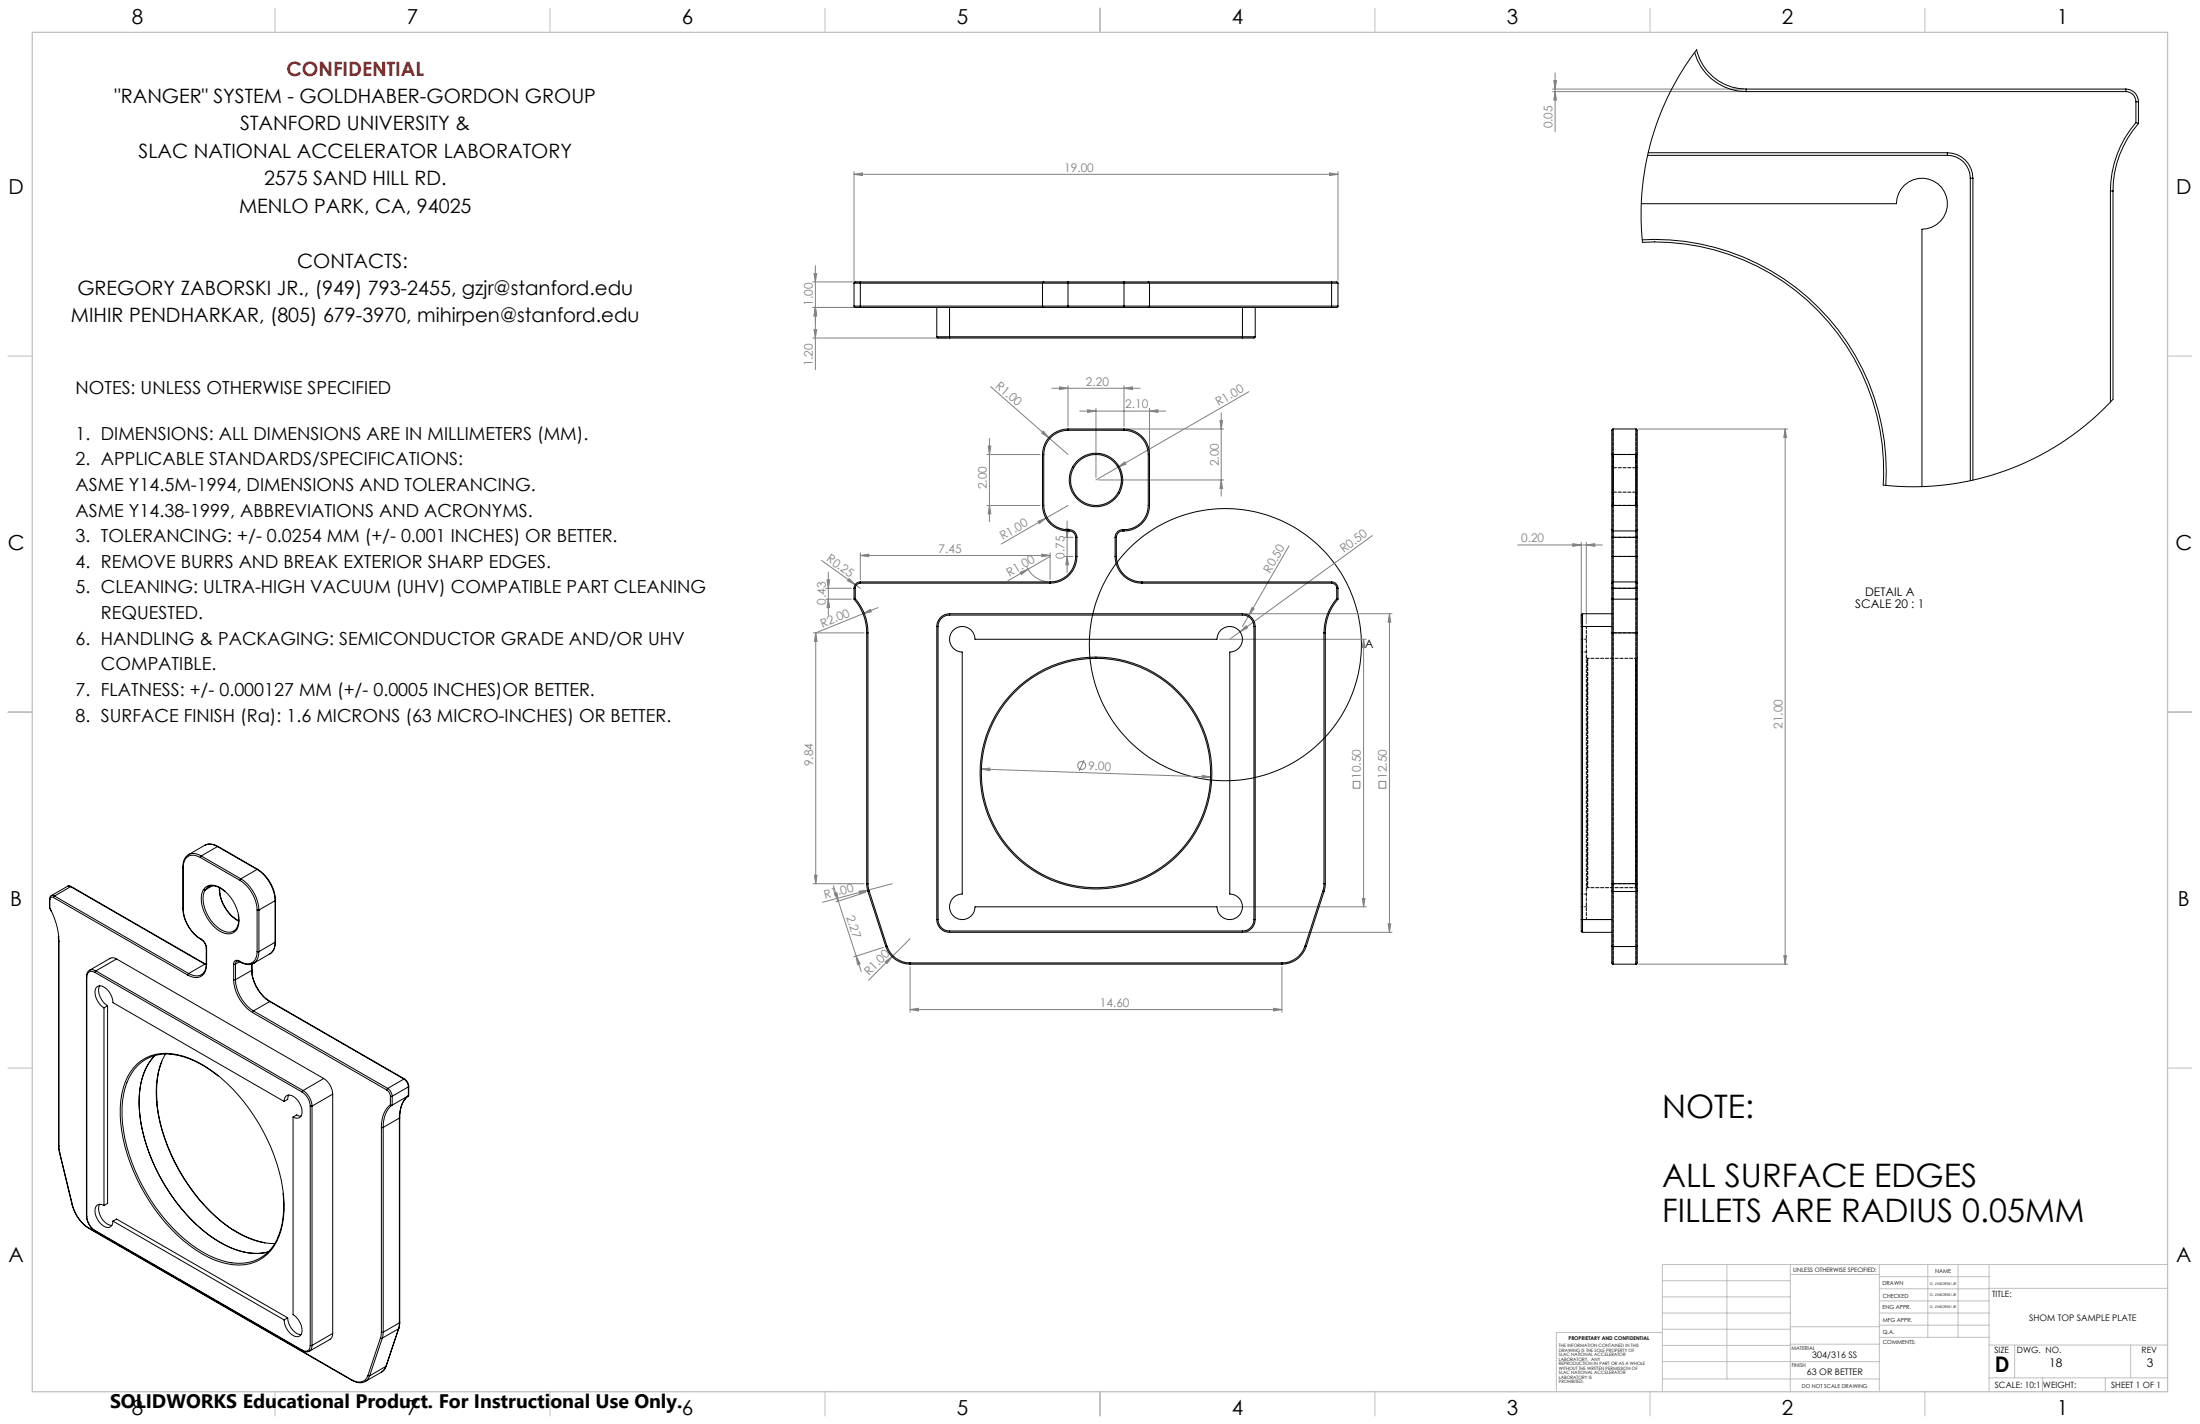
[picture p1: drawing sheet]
<svg xmlns="http://www.w3.org/2000/svg" width="864mm" height="559mm" viewBox="0 0 864 559" stroke-linecap="round" stroke-linejoin="round" font-family="sans-serif">
<g fill="none" stroke="#808080" stroke-width=".39">
<path d="M609.5 35h75M609.5 35.9h75M610 31.6h1l-.6 3.4zM610.4 35.9l.6 3.4h-1zM610.4 28.6v23.1M335.2 68.4l3.3-.5v1zM335.2 67.4v42.7M335.2 68.4h190M521.9 67.9l3.3 .5-3.3 .5zM525.2 67.4v42.7M319.1 110.6h17.6M319.5 107.4h1.1l-.5 3.2z"/>
<path d="M320.1 104.3v40.8M319.1 120.6h17.6M319.1 132.6h52.6M319.5 129.3h1.1l-.5 3.3zM320.1 120.6l.5 3.3h-1.1zM388.9 151.7l30.3 26.7M412.9 152.4h34.7M415.9 151.8l3.3 .6-3.3 .5zM419.2 151.3v16.1M441.2 152.4l3.3-.6v1.1zM441.2 151.3v16.1M490.3 153.7l-60.1 34.6"/>
<path d="M387.4 178.4h20.8M387.9 175h1l-.5 3.4zM388.4 172v32.7M409.6 169.2l2.1 2.6-2.8-1.8zM423.9 161.3h33.7M426.9 160.8l3.3 .5-3.3 .5zM430.2 160.3v27.1M442.2 168.3h38.2M451.2 161.3l3.3-.5v1zM451.2 160.3v17M478.9 165.1h1l-.5 3.2zM479.4 162v32.7"/>
<path d="M643.2 168.3h58.5M700.8 168.3l.5 3.4h-1.1zM700.8 168.3v210.1M387.4 198.4h20.8M388.4 198.4l.5 3.2h-1zM419.2 198.4l-8.6 4.9M431.2 188.3h49.2M438.4 182.5a10 10 0 0 1 1 9.8M438.9 183.3l2.6-2 .5 .8zM479.4 188.3l.5 3.4h-1zM322.5 219.9l15.2 11M337.7 218l3.3-.5v1z"/>
<path d="M337.7 217v10.4M337.7 218h74.5M407.5 204.6l3.1-1.3-2.6 2.2zM408.9 217.5l3.3 .5-3.3 .5zM410.6 203.3l-17.6 10.2M412.2 218.4l-8.6 4.9M412.2 217v10.4M417.9 218.4h3.3M417.9 210.9h3.3M418.4 207.5h1l-.5 3.4zM418.9 204.5v20.2M418.9 218.4l.5 3.3h-1z"/>
<path d="M506 214.2l-18.3 31.7M538.7 210.2l-56 40.7M595.8 213.9h33.2M617.4 213.4l3.3 .5-3.3 .5zM620.7 212.9v32M622.7 213.9l3.3-.5v1zM622.7 212.9v32M324.2 235.1h10M324.2 230.9h10M324.7 227.5h1l-.5 3.4zM325.2 224.5v17M325.2 235.1l.5 3.3h-1z"/>
<path d="M333.3 227l2.4 2.4-3-1.5zM344.7 238.4l-24.5 10M400.4 224.6l3.2-1.3-2.6 2.2zM403.1 222.5a10.1 10.1 0 0 0 8.1 5.8M403.6 223.3l-8 4.6M491.5 238.4l.8 .5-2.1 2.6zM319.2 248.4h20M320.2 248.4l.5 3.3h-1zM320.2 248.4v98.4M338.8 240.8l2.8-1.7 .4 1zM478.7 250.9h57.6M486.8 247.9l2.4-2.3 .5 .8z"/>
<path d="M488.7 240.8h57.7M535.3 250.9l.5 3.2h-1zM535.3 250.9v104.9M545.4 240.8l.5 3.4h-1zM545.4 240.8v125.1M425.6 298.2l-2 4.4M385.3 301.8l89.9 3.1M385.3 301.8l3.3-.4-.1 1zM471.9 304.3l3.3 .6-3.3 .4zM531.2 306.6h2.6v2.7h-2.6zM541.3 306.6h2.7v2.7h-2.7zM319.2 346.8h20"/>
<path d="M319.7 343.5h1l-.5 3.3zM327.1 347.6l2 6M327.6 350.7l.9-.4 .6 3.3zM329.1 353.6l9 27.6M337.3 349.7l3.3-.3-3.1 1.3zM339.8 350.2l-11.7 3.7M350.2 346.8l-27.3 7.3M478.7 355.8h57.6M534.8 352.6h1l-.5 3.2zM336.1 375.2l1.5 3-1 .3zM346.8 371.8l-11.7 3.7M347.5 377.4l2.7-2-2 2.7z"/>
<path d="M350.2 375.4l-9.3 9.3M357.3 368.4l-7.1 7M357.3 379.3v17.9M488.7 365.9h57.7M503.2 379.3v17.9M544.9 362.5h1l-.5 3.4zM643.2 378.4h58.5M700.2 375h1.1l-.5 3.4zM357.3 396.2l3.2-.5v1zM357.3 396.2h145.9M499.9 395.7l3.3 .5-3.3 .5z"/>
<circle cx="424.6" cy="300.4" r="1.55"/>
</g>
<circle cx="481" cy="253" r="53.4" fill="none" stroke="#000" stroke-width=".39"/>
<g fill="none" stroke="#c0c0c0" stroke-width=".39">
<path d="M108 3.2v9.5M215.9 3.2v9.5M323.8 3.2v9.5M431.8 3.2v9.5M539.7 3.2v9.5M647.7 3.2v9.5M755.6 3.2v9.5M3.1 139.7h9.6M850.9 139.7h9.5M3.1 279.4h9.6M850.9 279.4h9.5M3.1 419.1h9.6"/>
<path d="M850.9 419.1h9.5M677.9 496.2v44.9M702.8 496.2v49.9M737.7 496.2v49.9M756.7 496.2v28.6M768.6 496.2v28.6M780.8 496.2v49.9M850.9 496.2h-198.4v49.9M652.5 515.3h50.3M652.5 508.9h50.3M652.5 502.6h50.3M702.8 500.1h34.9"/>
<path d="M737.7 510.5h43.1M737.7 505.7h43.1M737.7 501h43.1M737.7 515.3h43.1M780.8 505.6h70.1M652.5 534.3l85.2 .1M652.5 528h50.3M652.5 521.6h50.3M652.5 522.9h-41.6v23.2M702.8 527.5h35M702.8 520.6h35M737.7 520h43.1"/>
<path d="M737.8 524.8h43M780.8 527.8h70.1M790.9 527.8v12.9M836.4 527.8v12.9M108 546.1v9.6M215.9 546.1v9.6M323.8 546.1v9.6M431.8 546.1v9.6M539.7 546.1v9.6M647.7 546.1v9.6M652.5 541.1h85.2M755.6 546.1v9.6"/>
<path d="M780.8 540.7h70.1M801.7 540.7v5.4M826.4 540.7v5.4"/>
</g>
<path d="M12.7 12.7h838.2v533.4h-838.2z" fill="none" stroke="#c0c0c0" stroke-width=".5"/>
<g fill="#808080">
<path d="M409.6 169.2l2.1 2.6-2.8-1.8z"/>
<path d="M333.3 227l2.4 2.4-3-1.5z"/>
<path d="M337.3 349.7l3.3-.3-3.1 1.3z"/>
<path d="M338.8 240.8l2.8-1.7 .4 1z"/>
<path d="M438.9 183.3l2.6-2 .5 .8z"/>
<path d="M407.5 204.6l3.1-1.3-2.6 2.2z"/>
<path d="M400.4 224.6l3.2-1.3-2.6 2.2z"/>
<path d="M486.8 247.9l2.4-2.3 .5 .8z"/>
<path d="M347.5 377.4l2.7-2-2 2.7z"/>
<path d="M491.5 238.4l.8 .5-2.1 2.6z"/>
<path d="M336.1 375.2l1.5 3-1 .3zM327.6 350.7l.9-.4 .6 3.3z"/>
<path d="M471.9 304.3v1l3.3-.4zM385.3 301.8l3.2 .6 .1-1z"/>
<path d="M499.9 395.7l3.3 .5-3.3 .5zM357.3 396.2l3.2-.5v1zM622.7 213.9l3.3-.5v1zM617.4 213.4l3.3 .5-3.3 .5z"/>
<path d="M415.9 151.8l3.3 .6-3.3 .5zM441.2 152.4l3.3-.6v1.1zM426.9 160.8l3.3 .5-3.3 .5zM451.2 161.3l3.3-.5v1zM337.7 218l3.3-.5v1zM408.9 217.5l3.3 .5-3.3 .5zM335.2 68.4l3.3-.5v1zM521.9 67.9l3.3 .5-3.3 .5z"/>
<path d="M479.4 188.3l.5 3.4h-1zM478.9 165.1h1l-.5 3.2zM388.4 198.4l.5 3.2h-1zM387.9 175h1l-.5 3.4zM418.9 218.4l.5 3.3h-1zM418.4 207.5h1l-.5 3.4zM325.2 235.1l.5 3.3h-1zM324.7 227.5h1l-.5 3.4zM319.7 343.5h1l-.5 3.3zM320.2 248.4l.5 3.3h-1z"/>
<path d="M319.5 107.4h1.1l-.5 3.2zM320.1 120.6l.5 3.3h-1.1z"/>
<path d="M545.4 240.8l.5 3.4h-1zM544.9 362.5h1l-.5 3.4zM535.3 250.9l.5 3.2h-1zM534.8 352.6h1l-.5 3.2zM320.1 120.6l.5 3.3h-1.1zM319.5 129.3h1.1l-.5 3.3zM700.8 168.3l.5 3.4h-1.1zM700.2 375h1.1l-.5 3.4zM610 31.6h1l-.6 3.4zM610.4 35.9l.6 3.4h-1z"/>
</g>
<g fill="none" stroke="#000" stroke-width=".39">
<path d="M665.2 20.6a20.9 20.9 0 0 0 20.2 15.3M685.4 35a20 20 0 0 1-19.4-15.5l-5.5 7.9-5 8.9-3.7 8.4-3.4 9.6-2.6 11.2-1.3 10.1-.3 10.8 .5 8.7a89.9 89.9 0 0 1 94.5 95.3l12.1 .6 6.8-.2 7.4-.8 10.8-2 11.5-3.5 10.1-4.3 11.3-6.4 9.7-7.1 4.2-3.6 6.4-6.4v-81.8M685.4 35v.9M685.4 35.9h149.1M685.4 35h149.1M834.5 35.9a4 4 0 0 1 3.9 4M834.5 35a4.9 4.9 0 0 1 4.9 4.9M834.5 35v.9M838.4 39.9h1M838.4 39.9v8.2M839.4 39.9v8.6M647 59.9h117.4"/>
<path d="M764.4 59.9v1.1M764.4 59.9a10 10 0 0 1 10.1 10.1M838.4 48.1l1 .4M838.4 48.1a41.3 41.3 0 0 0-10 26.8M839.4 48.5a40 40 0 0 0-9.9 26.4M644.3 79.9h100.1a10 10 0 0 1 10-10 10 10 0 0 1 10.1 10 10 10 0 0 1-10 10.1v101M646.7 61h117.7M764.4 61a8.9 8.9 0 0 1 9 9M773.4 70h1.1M773.4 70v118.6M774.5 70v118.4M828.4 74.9h1.1"/>
<path d="M828.4 74.9v82.9M644.7 94.1a91 91 0 0 1 95.6 96.4M335.2 111.1h2.5M335.2 111.1v9M337.7 110.6v.5M337.7 110.6h-2.1l-.4 .5M337.7 111.1h71.5M337.7 110.6h72M337.7 111.1v9M409.2 111.1h10M409.2 111.1v9M409.7 110.6h9.5"/>
<path d="M409.7 110.6l-.5 .5M419.2 110.6v.5M419.2 111.1v9M419.2 111.1h22M419.2 110.6h22M441.2 111.1h10M441.2 110.6h9.5M441.2 110.6v.5M441.2 111.1v9M450.7 110.6l.5 .5M450.7 110.6h72M451.2 111.1v9"/>
<path d="M451.2 111.1h71.5M522.7 110.6v.5M522.7 110.6h2.1l.4 .5M522.7 111.1h2.5M522.7 111.1v9M525.2 111.1v9M335.2 120.1h2.5M335.2 120.1l.3 .5h2.2M337.7 120.1v.5M337.7 120.1h71.5M337.7 120.6h72M367.7 132.2h5"/>
<path d="M367.7 132.2l.4 .4h4.6M367.7 120.6v11.6M372.7 132.2v.4M372.7 120.6v11.6M372.7 132.2h115M372.7 132.6h115M409.2 120.1h10M409.2 120.1l.5 .5M409.7 120.6h9.5M419.2 120.1v.5M419.2 120.1h22M419.2 120.6h22"/>
<path d="M441.2 120.1h10M441.2 120.6h9.5M441.2 120.1v.5M450.7 120.6h72M451.2 120.1l-.5 .5M451.2 120.1h71.5M487.7 132.2h5M487.7 132.2v.4M487.7 120.6v11.6M492.7 132.2l-.4 .4h-4.6M492.7 120.6v11.6M522.7 120.1h2.5"/>
<path d="M522.7 120.1v.5M525.2 120.1l-.3 .5h-2.2M409.2 178.4h.5M409.2 178.4v20M409.7 178.4v20M419.2 168.8a9.5 9.5 0 0 0-9.5 9.6M419.2 168.3v.5M419.2 168.3a10 10 0 0 0-10 10.1M419.2 168.8h22M419.2 168.3h22M441.2 168.8a9.5 9.5 0 0 1 9.5 9.6M441.2 168.3a10 10 0 0 1 10 10.1"/>
<path d="M441.2 168.3v.5M450.7 178.4h.5M450.7 178.4v20M451.2 178.4v20M632.7 178.4h.5M632.7 178.4v20M633.2 168.3v10.1M633.2 168.3l-.5 .5v9.6M633.2 168.3h9M633.2 178.4v20M633.2 178.4h9M642.2 178.4h.5"/>
<path d="M642.2 168.3v10.1M642.2 168.3l.5 .5v9.6M642.2 178.4v20M642.7 178.4v20M409.2 198.4h.5M409.2 198.4a10 10 0 0 0 10 10M409.7 198.4a9.5 9.5 0 0 0 9.5 9.5M421 183.3a10.5 10.5 0 0 1 14.3-4.2 10.5 10.5 0 0 1 4.2 14.3M421 183.3a10.5 10.5 0 0 0 4.2 14.3 10.5 10.5 0 0 0 14.3-4.2M421 183.3l.5 .3M421.5 183.6a10 10 0 0 1 13.5-4 10 10 0 0 1 4 13.5M421.5 183.6a10 10 0 0 0 3.9 13.5 10 10 0 0 0 13.6-4"/>
<path d="M439 193.1l.5 .3M450.7 198.4a9.5 9.5 0 0 1-9.5 9.5M450.7 198.4h.5M451.2 198.4a10.1 10.1 0 0 1-10 10M632.7 198.4h.5M632.7 198.4v9.5M633.2 198.4v10M633.2 198.4h9M642.2 198.4v10M642.2 198.4h.5M642.7 198.4v9.5M419.2 207.9v.5"/>
<path d="M419.2 207.9h.5M419.2 208.4h.5M419.7 207.9a3 3 0 0 1 3 3M419.7 207.9v.5M419.7 208.4a2.53 2.53 0 0 1 2.5 2.5M422.2 210.9h.5M422.2 218.4h.5M422.2 218.4a10.1 10.1 0 0 1-10 10M422.2 210.9v7.5M422.7 218.4a10.5 10.5 0 0 1-10.5 10.4M422.7 210.9v7.5M437.7 218.4a10.5 10.5 0 0 0 10.5 10.4"/>
<path d="M437.7 218.4h.5M437.7 210.9h.5M437.7 210.9v7.5M438.2 218.4a10 10 0 0 0 10 10M438.2 210.9v7.5M440.7 207.9a3 3 0 0 0-3 3M440.7 208.4a2.53 2.53 0 0 0-2.5 2.5M440.7 207.9v.5M440.7 207.9h.5M440.7 208.4h.5M441.2 207.9v.5M632.7 207.9l.5 .5"/>
<path d="M632.7 218.4h.5M632.7 218.4v10.4M632.7 210.9h.5M632.7 207.9v3M632.7 210.9v7.5M633.2 218.4v10M633.2 208.4v2.5M633.2 208.4h9M633.2 210.9v7.5M633.2 218.4h9M633.2 210.9h9M642.2 218.4v10"/>
<path d="M642.2 218.4h.5M642.2 210.9h.5M642.2 208.4v2.5M642.2 210.9v7.5M642.7 207.9l-.5 .5M642.7 218.4v10.4M642.7 207.9v3M642.7 210.9v7.5M335.2 235.1a19.9 19.9 0 0 1 5 13.3M335.2 230.9h.5M335.2 230.9v4.2M335.7 235a20.3 20.3 0 0 1 5 13.4"/>
<path d="M335.7 235l-.5 .1M335.7 230.9v4.1M337.7 228.8a1.99 1.99 0 0 0-2 2.1M337.7 228.4v.4M337.7 228.4a2.47 2.47 0 0 0-2.5 2.5M337.7 228.8h74.5M337.7 228.4h74.5M412.2 228.4v.4M448.2 228.4v.4M448.2 228.8h74.5M448.2 228.4h74.5M522.7 228.8a1.99 1.99 0 0 1 2 2.1"/>
<path d="M522.7 228.4a2.47 2.47 0 0 1 2.5 2.5M522.7 228.4v.4M524.7 235l.5 .1M524.7 235a20.6 20.6 0 0 0-5 13.4M524.7 230.9h.5M524.7 230.9v4.1M525.2 235.1a19.9 19.9 0 0 0-5 13.3M525.2 230.9v4.2M632.7 235l.5 .1M632.7 230.9h.5M632.7 235v13.4M632.7 228.8v2.1"/>
<path d="M632.7 230.9v4.1M633.2 235.1v13.3M633.2 228.4v2.5M633.2 228.4l-.5 .4M633.2 228.4h9M633.2 230.9v4.2M633.2 230.9h9M633.2 235.1h9M642.2 235.1v13.3M642.2 230.9h.5M642.2 228.4v2.5M642.2 228.4l.5 .4"/>
<path d="M642.2 230.9v4.2M642.7 235l-.5 .1M642.7 235v13.4M642.7 228.8v2.1M642.7 230.9v4.1M340.2 248.4h.5M340.2 248.4v98.4M340.7 248.4v98.4M367.7 245.9h.5M367.7 245.9v115M368.2 245.9v115M372.7 241.4a4.5 4.5 0 0 0-4.5 4.5"/>
<path d="M372.7 240.8v.6M372.7 240.8a5 5 0 0 0-5 5.1M372.7 241.4h115M372.7 240.8h115M373.8 247.7a5 5 0 0 1 5.6-1.6 5 5 0 0 1 3.3 4.8h95a5 5 0 0 1 5-5 5 5 0 0 1 5 5 5 5 0 0 1-5 5v94.9a5 5 0 0 1 5.1 5 5 5 0 0 1-5.1 5.1 5 5 0 0 1-5-5.1h-95a5 5 0 0 1-5 5 5 5 0 0 1-5-5 5 5 0 0 1 5-5v-94.9a5 5 0 0 1-4.5-2.9 5 5 0 0 1 .6-5.3zM487.7 241.4a4.5 4.5 0 0 1 4.5 4.5M487.7 240.8v.6M487.7 240.8a5 5 0 0 1 5 5.1M492.2 245.9h.5M492.2 245.9v115M492.7 245.9v115M519.7 248.4h.5"/>
<path d="M519.7 248.4v98.4M520.2 248.4v98.4M620.7 245.9h.5M620.7 245.9v115M621.2 240.8v5.1M621.2 240.8l-.5 .5v4.6M621.2 240.8h11.5M621.2 245.9v115M621.2 245.9h11.5M632.7 248.4h.5M632.7 248.4v98.4M633.2 248.4v98.4"/>
<path d="M633.2 248.4h9M642.2 248.4h.5M642.2 248.4v98.4M642.7 248.4v98.4M74 335.4l-.2 .1a5.1 5.1 0 0 0-2 4.6M74 335.4a4.7 4.7 0 0 1 5 .5M78.6 336.5a4.1 4.1 0 0 0-4.7-.5 4.1 4.1 0 0 0-2 4.4M78.6 336.5l15.6 9M79 335.9l-.4 .6M79 335.9l15.5 9M80.3 331.8a5.1 5.1 0 0 1 5.3 .4M85.4 332.2a5 5 0 0 0-5-.5l-6.4 3.7"/>
<path d="M85.4 332.2l-6.4 3.7M85.4 332.2l15.5 9M85.6 332.2l15.6 9h-.3M85.6 332.2h-.2M19.4 356.2l.7 1.4M19.4 356.3l.2 .1M19.4 352.8l.2 .2M19.4 352.8v3.6M19.6 356.4a28.5 28.5 0 0 1 3.5 13M19.6 353v3.4M20.1 351.5l-.7 1.3M21 352.2a.88 .88 0 0 0-1-.1 .88 .88 0 0 0-.4 .9"/>
<path d="M21 352.2l52.7 30.4M21.4 351.6l-.4 .6M21.4 351.6l52.6 30.4M26.5 347.8l.6-.2 .9 .3M26.5 347.8l-6.4 3.7 1.3 .1M26.5 347.8l1.2 .1M27.7 347.9l52.7 30.5M27.7 347.9l-6.3 3.7M28 347.9h-.3M28 347.9l52.6 30.4M71.8 356.4a15.1 15.1 0 0 0 6.9 12.1M71.8 340.1l.1 .3"/>
<path d="M71.8 340.1l.1 16.6M71.9 356.7a14.7 14.7 0 0 0 6.7 11.6M71.9 340.4v16.3M79.9 349a4.3 4.3 0 0 1 5.9-1 15.8 15.8 0 0 1 7.9 14.6l-.8 2.2M79.9 349a11.6 11.6 0 0 0 1.5 11.3 10.5 10.5 0 0 0 9.1 6.1l1.8-.8 .6-.8M79.9 349l.7 .2M80.6 349.2a11 11 0 0 0 1.4 10.7 10 10 0 0 0 8.6 5.9l1.4-.6 .9-.9M81.6 348.2l-1 1M81.6 348.2a5.4 5.4 0 0 1 6.6 1.6M81.8 348.1l-.2 .1M83.3 347.6l-2.7 1.6M86.1 348.3a15.2 15.2 0 0 0 7.6 13.2"/>
<path d="M86.2 348.4l.2 2.3M86.3 350.6a17.4 17.4 0 0 0 5.4 9.5M91.7 359.9l2 1.4M93.5 359.1a7.6 7.6 0 0 1-.6 5.2M94.2 345.5a15 15 0 0 1 6.7 11.6M94.5 344.9a15.6 15.6 0 0 1 7.1 12.2M94.5 344.9l-.3 .6M100.9 357.1h.7M100.9 341.2a15.8 15.8 0 0 1 7.1 12.2M100.9 357.1v16.4M100.9 341.2l-6.4 3.7M101.1 341.1a15.3 15.3 0 0 1 7 12.1"/>
<path d="M101.6 357.1v16.4M108 353.4l-6.4 3.7M108 353.4v16.3M108.1 353.2l-.1 .2M108.1 353.2l-.1 16.5M340.2 346.8h.5M340.2 346.8l.5 3M340.7 346.8l.5 2.9M340.7 349.8l7 21.6M341.2 349.7l-.5 .1M341.2 349.7l7 21.6M519.3 349.7l.4 .1"/>
<path d="M519.3 349.7l-7.1 21.6M519.7 346.8l-.4 2.9M519.7 346.8h.5M519.7 349.8l-7 21.6M520.2 346.8l-.5 3M632.7 349.7l.5 .1M632.7 346.8h.5M632.7 346.8v2.9M632.7 349.7v21.6M633.2 346.8v3M633.2 349.8v21.6M633.2 346.8h9"/>
<path d="M633.2 349.8h9M642.2 346.8v3M642.2 346.8h.5M642.2 349.8v21.6M642.7 349.7l-.5 .1M642.7 346.8v2.9M642.7 349.7v21.6M22.9 367.5l.1 1.6M23 369.1l.1 .3M23 369.1v80.4M23.1 369.4v80.3M45.8 376.3a2.36 2.36 0 0 0-2.5-.2l-8.2 4.7"/>
<path d="M45.8 376.3l-8.2 4.7M45.8 376.3l81.3 46.9M78.6 368.3l.1 .2M78.6 368.3l.4 .2M78.7 368.5l.4 .3M79 368.5a4.6 4.6 0 0 1 2.1 3.7M79 368.5l.1 .3M79.1 368.8l1.2 1.2 .7 2M80.4 378.4l-6.4 3.6M80.4 378.4l.6 .2M80.6 378.3l-.2 .1M80.6 378.3l.4 .2"/>
<path d="M81 378.1v.6a4.5 4.5 0 0 1-2 3.8M81 372l.1 .2M81 378.1l.1 .3M81 372v6.1M81.1 378.4a4.5 4.5 0 0 1-2.2 4.7 4.5 4.5 0 0 1-5.2-.5M81.1 372.2v6.2M91.7 378.3h.7M91.7 378.3v6.2M92.4 378.3v6.2M92.9 364.3v.5M93.8 377.1a1.29 1.29 0 0 0-1.4-.1 1.29 1.29 0 0 0-.7 1.3M93.8 377.1l.1 .2"/>
<path d="M93.8 377.1l.4 .2M93.9 377.3l-.7-.2-.5 .3-.3 .9M93.9 377.3l.4 .2M94.1 377.4l-1.7 .9M94.2 377.3l.1 .2M94.3 377.5a5.1 5.1 0 0 0 5.4 .4M98.8 378.3v2.5M99 378.3v2.3M100.9 373.5a4.1 4.1 0 0 1-2 4.3 4.1 4.1 0 0 1-4.7-.5M100.9 373.5h.7M101.6 373.5a5.4 5.4 0 0 1-1.9 4.4M108 369.7a4.6 4.6 0 0 1-2.1 4.6l-6.2 3.6"/>
<path d="M108 369.7l-6.4 3.8M108.1 369.5a5.1 5.1 0 0 1-2 4.7M347.7 371.4a9.9 9.9 0 0 0 9.6 7M348.2 371.3a9.6 9.6 0 0 0 9.1 6.6M348.2 371.3l-.5 .1M357.3 377.9v.5M357.3 377.9h145.9M357.3 378.4h145.9M367.7 360.9a5 5 0 0 0 5 5M367.7 360.9h.5M368.2 360.9a4.5 4.5 0 0 0 4.5 4.4M372.7 365.3v.6"/>
<path d="M372.7 365.3h115M372.7 365.9h115M487.7 365.3v.6M492.2 360.9a4.5 4.5 0 0 1-4.5 4.4M492.2 360.9h.5M492.7 360.9a5 5 0 0 1-5 5M503.2 377.9v.5M512.2 371.3a9.5 9.5 0 0 1-9 6.6M512.2 371.3l.5 .1M512.7 371.4a9.9 9.9 0 0 1-9.5 7M620.7 360.9v4.5l.5 .5M620.7 360.9h.5"/>
<path d="M621.2 360.9v5M621.2 365.9h11.5M621.2 360.9h11.5M632.7 371.3l.5 .1M632.7 371.3v6.7l.5 .4M633.2 371.4v7M633.2 378.4h9M633.2 371.4h9M642.2 371.4v7M642.7 371.3l-.5 .1M642.7 371.3v6.7l-.5 .4M33.9 383.2l.2 .2"/>
<path d="M33.9 383.2v93.9M34.1 383.4v93.9M35.1 380.8a2.67 2.67 0 0 0-1.2 2.4M35.1 380.8a2.37 2.37 0 0 1 2.5 .2M37.3 381.6a1.96 1.96 0 0 0-2.3-.2 1.96 1.96 0 0 0-.9 2M37.3 381.6l81.3 47M37.6 381l-.3 .6M37.6 381l81.4 47M39.1 386.9a6.6 6.6 0 0 0 3.1 7.8M40.8 395.5a7.4 7.4 0 0 1-3.4-7.3 2.26 2.26 0 0 1 3.9-.5 7.8 7.8 0 0 1 3 5.8l67.2 38.7M40.8 395.5v77.6M42.2 394.7v77.5l-1.4 .9"/>
<path d="M42.2 394.7l-1.4 .8M74 382l-.3 .6M74 382a5.2 5.2 0 0 0 5 .5M91.7 384.5a16.4 16.4 0 0 0 7.4 12.8M91.7 384.5h.7M92.4 384.5a15.6 15.6 0 0 0 7.1 12.2M98.8 380.8a15.6 15.6 0 0 0 7.1 12.2M98.8 380.8l-6.4 3.7M98.8 381.4a17.1 17.1 0 0 0 6 10.9M99 380.6l-.2 .2M99 380.6v.9M99.1 397.3l52.7 30.4"/>
<path d="M99.5 396.7l-.4 .6M99.5 396.7l52.7 30.4M104.7 392l1.4 1M105.9 393l-6.4 3.7M105.9 393l52.6 30.4M106.1 393h-.2M106.1 393l52.7 30.4M53.8 417.6a17.7 17.7 0 0 1 18.2-3.1 53.8 53.8 0 0 1 25.9 20.7 67.9 67.9 0 0 1 13.6 39.7 24.6 24.6 0 0 1-6.6 17.3 17.7 17.7 0 0 1-18.2 3.1 53.3 53.3 0 0 1-25.9-20.7 68.7 68.7 0 0 1-13.6-39.7 24.4 24.4 0 0 1 6.6-17.3zM60.8 414.2a24.6 24.6 0 0 0-6.2 16.9 68.9 68.9 0 0 0 17.7 44.5 46.9 46.9 0 0 0 23.7 15.8 20 20 0 0 0 9.3-.1 24.1 24.1 0 0 1-17.7-3.1 66.8 66.8 0 0 1-27.2-31.3 54 54 0 0 1-5-32.4 20.6 20.6 0 0 1 5.4-10.3zM63.6 416.5a33.7 33.7 0 0 0-1.9 16.1M64.9 413.6a31.3 31.3 0 0 0-3.2 20.8 71.8 71.8 0 0 0 30.2 48.6 30.6 30.6 0 0 0 16 5M66.7 413.7a35.6 35.6 0 0 1 18.9 8.5"/>
<path d="M66.9 413.6a16.7 16.7 0 0 0-17.9 13.6 50.3 50.3 0 0 0 4 32 69.2 69.2 0 0 0 26.7 32.2 25.4 25.4 0 0 0 18.3 3.9 16 16 0 0 0 11-9.4M61.5 432.5a72.7 72.7 0 0 0 30 50.2M111.5 432.2a2.21 2.21 0 0 1 1.2-2.3 2.21 2.21 0 0 1 2.6 .5 7.1 7.1 0 0 1 3 7.3 2.12 2.12 0 0 1-3.3 .7M113.3 429.7l-.4 1.7-1.4 .8M115 438.4v77.5a7.4 7.4 0 0 1 3.4 7.3 2.26 2.26 0 0 1-3.9 .5 7.8 7.8 0 0 1-3-5.8M118.1 438l-1.6-.5-1.5 .9M118.6 428.6a7.2 7.2 0 0 1 3.2 5.5M119 428l-.4 .6M119 428a7.9 7.9 0 0 1 3.5 6.1M121.8 434.1h.7M121.8 434.1v93.9M122.5 434.1v93.9"/>
<path d="M127.1 423.2a7.8 7.8 0 0 1 3.5 6.2M127.1 423.2l-8.1 4.8M130.6 429.4l-8.1 4.7M130.6 429.4v93.9M151.8 427.7a3.2 3.2 0 0 1 1.4 2.5M152.2 427.1a4.1 4.1 0 0 1 1.8 3.1M152.2 427.1l-.4 .6M153.2 433.5a10.6 10.6 0 0 0-3.5 8.9M153.2 430.2h.8M153.2 433.5l.8 .2M153.2 430.2v3.3M154 433.7a10.3 10.3 0 0 0-3.6 8.7"/>
<path d="M154 430.2v3.5M156.8 438.7l-6.4 3.7M156.8 438.7v80.4M156.9 438.5l-.1 .2M156.9 438.5v80.4M158.5 423.4a3.8 3.8 0 0 1 1.8 3.1M158.5 423.4l-6.3 3.7M158.8 423.4l.1 .1a3.5 3.5 0 0 1 1.5 2.8M158.8 423.4h-.3M160.3 430a10.4 10.4 0 0 0-3.5 8.7M160.3 426.5l-6.3 3.7M160.3 426.5v3.5"/>
<path d="M160.3 430l-6.3 3.7M160.4 429.9a9.7 9.7 0 0 0-3.5 8.6M160.4 426.3l-.1 3.7M160.4 426.3l-.1 .2M23 449.5l.3 2.7M23 449.5l.1 .2M23.1 449.7l.4 2.6M23.3 452.2l.2 .1M23.3 452.2l5 20.5M23.5 452.3l4.9 20.5M149.7 442.4h.7M149.7 442.4v80.4"/>
<path d="M150.4 442.4v80.4M28.3 472.7a15.5 15.5 0 0 0 6.6 9.4M28.3 472.7l.1 .1M28.4 472.8a15.1 15.1 0 0 0 6.4 9.1M33.9 477.1a7.8 7.8 0 0 0 3.5 6M33.9 477.1l.2 .2M34.1 477.3a7.1 7.1 0 0 0 3.2 5.5M39.1 472.6a6.6 6.6 0 0 0 4.8 8.3M40.8 473.1a2.21 2.21 0 0 0-2.6-.2 2.21 2.21 0 0 0-.9 2.5 7 7 0 0 0 4.9 6.3 2.06 2.06 0 0 0 2.1-2.5M44.3 479.2l67.2 38.7M44.3 479.2l1.5-.8 67.1 38.7M111.1 468.3a33.9 33.9 0 0 1-2.2 17.7"/>
<path d="M34.8 481.9l.1 .2M34.8 481.9l103.2 59.5M34.9 482.1l103.2 59.6M37.3 482.8l.1 .3M37.3 482.8l81.3 47M37.4 483.1l81.3 46.9M91.4 482.5a33.8 33.8 0 0 0 12.6 5.1M112.9 517.1a6.9 6.9 0 0 0 5.2 6.6M112.9 517.1l-1.4 .8M156.8 519.1l-.4 2.3M156.8 519.1l-6.4 3.7M156.9 518.9l-.3 2.4"/>
<path d="M156.9 518.9l-.1 .2M118.6 529.8l.1 .2M121.8 528a1.95 1.95 0 0 1-1 2 1.95 1.95 0 0 1-2.2-.2M121.8 528h.7M122.5 528a2.61 2.61 0 0 1-1 2.3M130.6 523.3a2.41 2.41 0 0 1-1 2.3l-8.2 4.6a2.42 2.42 0 0 1-2.7-.2M130.6 523.3l-8.1 4.7M144.4 539.7a4 4 0 0 1-6.4 1.7M144.4 539.7l.7 .2M145.1 539.9a4.2 4.2 0 0 1-6.4 2.1l-.6-.3M149.4 525l.7 .1M149.4 525l-5 14.7"/>
<path d="M149.7 522.8l-.3 2.2M149.7 522.8h.7M150.1 525.1l-5 14.8M150.4 522.8l-.3 2.3M151.5 536.2l-.4 .9-1.3 1.3-6.4 3.7M151.5 536.2l-6.4 3.7M151.6 536a3.9 3.9 0 0 1-1.8 2.4M151.6 536l-.1 .2M156.4 521.4l-6.3 3.7M156.4 521.4l-4.9 14.8M156.6 521.3l-.2 .1M156.6 521.3l-5 14.7"/>
<path d="M138 541.4l.1 .3"/>
<circle cx="430.2" cy="303.4" r="45.5"/>
<circle cx="430.2" cy="303.3" r="45"/>
</g>
<path d="M621.2 245.8h11.5M622.7 250.8h-2M622.7 255.8h-2M622.7 245.8h-2M632.7 258.3h-9.5M642.2 258.3h-9.5M620.7 350.8h2M622.7 355.8h-2M623.2 348.3h9.5M632.7 348.3h9.5M620.7 360.8h2M632.7 360.8h-11.5" fill="none" stroke="#000" stroke-width=".39" stroke-dasharray="1.3 .6" stroke-dashoffset=".6"/>
<g fill="none" stroke="#000" stroke-width=".39" stroke-dasharray="1.3 .6" stroke-dashoffset=".4">
<path d="M633.2 178.3v-10M633.2 178.3l-.5-.5M642.2 178.3v-10M642.7 177.8l-.5 .5M632.7 198.8l.5-.5M642.2 198.3l.5 .5M633.2 208.3v-10M642.2 208.3v-10M633.2 228.3v-10M633.2 235.1v-4.3M642.2 228.3v-10M642.2 235.1v-4.3"/>
<path d="M622.7 255.8v-10M623.2 258.3l-.5-.5M642.7 257.8l-.5 .5M622.7 348.8l.5-.5M642.2 348.3l.5 .5M622.7 360.8v-10"/>
</g>
<path d="M622.7 350.8v-95" fill="none" stroke="#000" stroke-width=".39" stroke-dasharray="1.3 .6" stroke-dashoffset=".8"/>
<path d="M633.2 193.1v-14.7v5.1M633.2 183.5v14.8v-5.2M633.2 198.3v-20M642.2 193.1v-14.7v5.1M642.2 183.5v14.8v-5.2M642.2 198.3v-20M623.2 258.3v90v-90M642.2 303.3v45v-90v45" fill="none" stroke="#000" stroke-width=".39" stroke-dasharray="1.3 .6" stroke-dashoffset=".2"/>
<g fill="none" stroke="#000" stroke-width=".39" stroke-dasharray="1.3 .6">
<path d="M633.2 178.3h-.5M642.7 178.3h-.5M633.2 183.5l-.5-.2M633.2 193.1l-.5 .3M633.2 198.3h-.5M642.7 183.3l-.5 .2M642.7 193.4l-.5-.3M642.7 198.3h-.5M633.2 218.3h-.5M633.2 210.8h-.5M642.7 218.3h-.5M642.7 210.8h-.5"/>
<path d="M633.2 230.8h-.5M642.7 230.8h-.5M621.2 240.8v5M633.2 248.3h-.5M642.7 248.3h-.5M633.2 349.8l-.5-.1M633.2 349.8v-3M633.2 346.8h-.5M633.2 346.8v-98.5M642.2 349.8v-3M642.2 346.8v-98.5M642.7 349.7l-.5 .1"/>
<path d="M642.7 346.8h-.5M621.2 360.8v5M633.2 378.3v-6.9M633.2 371.4l-.5-.1M642.2 378.3v-6.9M642.7 371.3l-.5 .1"/>
</g>
<path d="M633.2 210.8v-2.5M642.2 210.8v-2.5M633.2 230.8v-2.5M642.2 230.8v-2.5M621.2 360.8v-115M633.2 371.4v-21.6M642.2 371.4v-21.6" fill="none" stroke="#000" stroke-width=".39" stroke-dasharray="1.3 .6" stroke-dashoffset=".3"/>
<path d="M633.2 178.3h9M642.2 178.3h-9M633.2 198.3h9M642.2 193.1h-9M642.2 183.5h-9M642.2 210.8h-9M642.2 218.3h-9M633.2 230.8h9M633.2 248.3h9M633.2 349.8h9M633.2 346.8h9M633.2 371.4h9" fill="none" stroke="#000" stroke-width=".39" stroke-dasharray="1.3 .6" stroke-dashoffset="-.1"/>
<path d="M633.2 218.3v-7.5M642.2 218.3v-7.5M633.2 248.3v-13.2M642.2 248.3v-13.2" fill="none" stroke="#000" stroke-width=".39" stroke-dasharray="1.3 .6" stroke-dashoffset=".7"/>
<g font-size="12.7">
<text x="652.4" y="438.6">NOTE:</text>
<text x="652.4" y="466">ALL SURFACE EDGES</text>
<text x="652.4" y="479.7">FILLETS ARE RADIUS 0.05MM</text>
</g>
<text font-size="8.5" x="783.1" y="538.4">D</text>
<g font-size="8.1">
<text x="51.7" y="9.3">8</text>
<text x="159.7" y="9.3">7</text>
<text x="267.6" y="9.3">6</text>
<text x="375.5" y="9.3">5</text>
<text x="483.5" y="9.3">4</text>
<text x="591.4" y="9.3">3</text>
<text x="699.4" y="9.3">2</text>
<text x="807.3" y="9.3">1</text>
<text x="3.3" y="76">D</text>
<text x="854.2" y="76">D</text>
<text x="3" y="215.7">C</text>
<text x="853.9" y="215.7">C</text>
<text x="4" y="355.4">B</text>
<text x="854.9" y="355.4">B</text>
<text x="3.3" y="495.1">A</text>
<text x="854.2" y="495.1">A</text>
<text x="51.7" y="555.4">8</text>
<text x="159.7" y="555.4">7</text>
<text x="267.6" y="555.4">6</text>
<text x="375.5" y="555.4">5</text>
<text x="483.5" y="555.4">4</text>
<text x="591.4" y="555.4">3</text>
<text x="699.4" y="555.4">2</text>
<text x="807.3" y="555.4">1</text>
</g>
<text font-size="7.8" fill="#f00" x="112.5" y="29.7">CONFIDENTIAL</text>
<g font-size="7.8">
<text x="45" y="40.4">&quot;RANGER&quot; SYSTEM - GOLDHABER-GORDON GROUP</text>
<text x="94.3" y="51.2">STANFORD UNIVERSITY &amp;</text>
<text x="54.4" y="61.9">SLAC NATIONAL ACCELERATOR LABORATORY</text>
<text x="103.6" y="72.7">2575 SAND HILL RD.</text>
<text x="93.8" y="83.5">MENLO PARK, CA, 94025</text>
<text x="116.7" y="105">CONTACTS:</text>
<text x="30.4" y="115.8">GREGORY ZABORSKI JR., (949) 793-2455, gzjr@stanford.edu</text>
<text x="27.9" y="126.5">MIHIR PENDHARKAR, (805) 679-3970, mihirpen@stanford.edu</text>
</g>
<text font-size="7.7" x="43.2" y="552.5">SOLIDWORKS Educational Product. For Instructional Use Only.</text>
<g font-size="7.1">
<text x="29.6" y="154.5">NOTES: UNLESS OTHERWISE SPECIFIED</text>
<text x="29.6" y="172.6">1. DIMENSIONS: ALL DIMENSIONS ARE IN MILLIMETERS (MM).</text>
<text x="29.6" y="182.6">2. APPLICABLE STANDARDS/SPECIFICATIONS:</text>
<text x="29.6" y="192.7">ASME Y14.5M-1994, DIMENSIONS AND TOLERANCING.</text>
<text x="29.6" y="202.7">ASME Y14.38-1999, ABBREVIATIONS AND ACRONYMS.</text>
<text x="29.6" y="212.8">3. TOLERANCING: +/- 0.0254 MM (+/- 0.001 INCHES) OR BETTER.</text>
<text x="29.6" y="222.8">4. REMOVE BURRS AND BREAK EXTERIOR SHARP EDGES.</text>
<text x="29.6" y="232.9">5. CLEANING: ULTRA-HIGH VACUUM (UHV) COMPATIBLE PART CLEANING</text>
<text x="39.6" y="242.9">REQUESTED.</text>
<text x="29.6" y="253">6. HANDLING &amp; PACKAGING: SEMICONDUCTOR GRADE AND/OR UHV</text>
<text x="39.6" y="263.1">COMPATIBLE.</text>
<text x="29.6" y="273.1">7. FLATNESS: +/- 0.000127 MM (+/- 0.0005 INCHES)OR BETTER.</text>
<text x="29.6" y="283.2">8. SURFACE FINISH (Ra): 1.6 MICRONS (63 MICRO-INCHES) OR BETTER.</text>
</g>
<g font-size="4.7" fill="#808080">
<text x="609.5" y="50.4" transform="rotate(-90 609.5 50.4)">0.05</text>
<text x="417.8" y="67.4">19.00</text>
<text x="319.1" y="120.1" transform="rotate(-90 319.1 120.1)">1.00</text>
<text x="319.1" y="143.8" transform="rotate(-90 319.1 143.8)">1.20</text>
<text x="390.5" y="151.8" transform="rotate(41 390.5 151.8)">R1.00</text>
<text x="426.3" y="151.3">2.20</text>
<text x="441.7" y="160.3">2.10</text>
<text x="478.4" y="159.4" transform="rotate(-30 478.4 159.4)">R1.00</text>
<text x="478.4" y="183" transform="rotate(-90 478.4 183)">2.00</text>
<text x="387.4" y="192" transform="rotate(-90 387.4 192)">2.00</text>
<text x="393.6" y="212" transform="rotate(-30 393.6 212)">R1.00</text>
<text x="597.1" y="212.8">0.20</text>
<text x="324.1" y="219.9" transform="rotate(36 324.1 219.9)">R0.25</text>
<text x="368.4" y="216.9">7.45</text>
<text x="417.9" y="219.2" transform="rotate(-90 417.9 219.2)">0.75</text>
<text x="527.5" y="217.1" transform="rotate(-36 527.5 217.1)">R0.50</text>
<text x="396.3" y="226.4" transform="rotate(-30 396.3 226.4)">R1.00</text>
<text x="498.6" y="225.1" transform="rotate(-60 498.6 225.1)">R0.50</text>
<text x="324.2" y="237.2" transform="rotate(-90 324.2 237.2)">0.43</text>
<text x="322.9" y="246.3" transform="rotate(-22 322.9 246.3)">R2.00</text>
<text x="699.8" y="286" transform="rotate(-90 699.8 286)">21.00</text>
<text x="319.2" y="300.7" transform="rotate(-90 319.2 300.7)">9.84</text>
<text x="427.1" y="302.2" transform="rotate(2 427.1 302.2)">9.00</text>
<text x="534.2" y="305.7" transform="rotate(-90 534.2 305.7)">10.50</text>
<text x="544.4" y="305.7" transform="rotate(-90 544.4 305.7)">12.50</text>
<text x="323.9" y="352.8" transform="rotate(-15 323.9 352.8)">R1.00</text>
<text x="332.2" y="359.9" transform="rotate(72 332.2 359.9)">2.27</text>
<text x="341.2" y="383.1" transform="rotate(-45 341.2 383.1)">R1.00</text>
<text x="431.8" y="395.1">14.60</text>
</g>
<g font-size="4.7">
<text x="732.2" y="234">DETAIL A</text>
<text x="728.3" y="238.5">SCALE 20 : 1</text>
<text x="535.7" y="254.4">A</text>
<text x="804.4" y="536.4">18</text>
<text x="842.7" y="536.4">3</text>
</g>
<g font-size="3.5">
<text x="796.5" y="518.5">SHOM TOP SAMPLE PLATE</text>
<text x="711.4" y="532.8">304/316 SS</text>
<text x="709.3" y="539.5">63 OR BETTER</text>
</g>
<g font-size="3.4">
<text x="782" y="508.9">TITLE:</text>
<text x="782.9" y="531">SIZE</text>
<text x="791.7" y="531">DWG. NO.</text>
<text x="840.7" y="531.1">REV</text>
<text x="783" y="544.6">SCALE: 10:1</text>
<text x="801.9" y="544.7">WEIGHT:</text>
<text x="828.7" y="544.6">SHEET 1 OF 1</text>
</g>
<text font-size="2.4" x="704" y="499.1">UNLESS OTHERWISE SPECIFIED:</text>
<g font-size="2.2">
<text x="759.6" y="499.5">NAME</text>
<text x="739" y="504.3">DRAWN</text>
<text x="739.1" y="509.2">CHECKED</text>
<text x="739" y="513.9">ENG APPR.</text>
<text x="739.1" y="518.6">MFG APPR.</text>
<text x="739.1" y="523.3">Q.A.</text>
<text x="739.1" y="527.5">COMMENTS:</text>
</g>
<text font-size="2.1" x="707.3" y="544.5">DO NOT SCALE DRAWING</text>
<g font-size="2">
<text x="615.7" y="525.8">PROPRIETARY AND CONFIDENTIAL</text>
<text x="703.3" y="529.6">MATERIAL</text>
<text x="703.3" y="536.4">FINISH</text>
</g>
<g font-size="1.8">
<text x="612" y="528.7">THE INFORMATION CONTAINED IN THIS</text>
<text x="612" y="530.5">DRAWING IS THE SOLE PROPERTY OF</text>
<text x="612" y="532.2">SLAC NATIONAL ACCELERATOR</text>
<text x="612" y="534">LABORATORY. ANY</text>
<text x="612" y="535.8">REPRODUCTION IN PART OR AS A WHOLE</text>
<text x="612" y="537.5">WITHOUT THE WRITTEN PERMISSION OF</text>
<text x="612" y="539.3">SLAC NATIONAL ACCELERATOR</text>
<text x="612" y="541.1">LABORATORY IS</text>
<text x="612" y="542.8">PROHIBITED.</text>
</g>
<g font-size="1.4">
<text x="757.6" y="504.3">G. ZABORSKI JR</text>
<text x="757.6" y="508.6">G. ZABORSKI JR</text>
<text x="757.6" y="513.3">G. ZABORSKI JR</text>
</g>
</svg>
